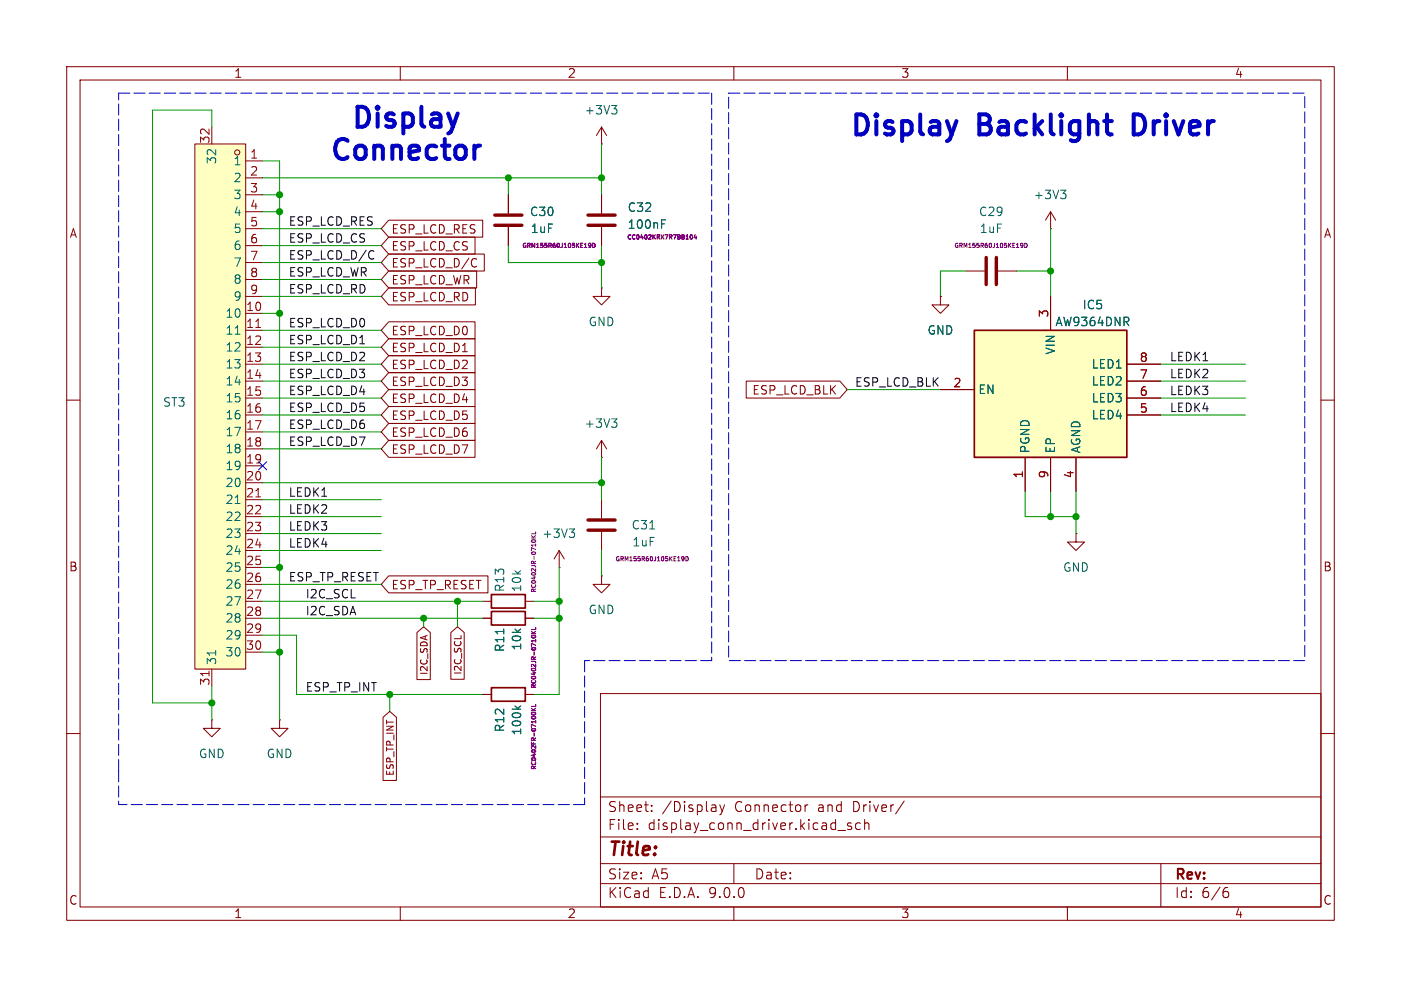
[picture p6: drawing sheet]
<svg xmlns="http://www.w3.org/2000/svg" width="210mm" height="148mm" viewBox="0 0 210 148" stroke-linecap="round" stroke-linejoin="round" font-family="sans-serif">
<g fill="none" stroke="#840000" stroke-width=".15">
<path d="M10 10h190v128h-190zM12 12h186v124h-186zM60 10v2M110 10v2M160 10v2M76.2 29.2v2.8M76.2 34v2.8M141 44.5v1.2h1.2l-1.2 1.3-1.3-1.3h1.3M141 44.5h.1M144.8 40.6h2.8M149.6 40.6h2.8M10 60h2"/>
<path d="M198 60h2M10 110h2M90 104h108v32h-108zM90 119.5h108M198 110h2M60 136v2M90 132.5h108M90 129.5h108M90 125.5h108M95.5 124.2v.2M95.5 123.5v.1M97.7 121.5v.2"/>
<path d="M97.7 120.8v.1M107.9 120.7l.4 1M108.3 121.7l-.2 .3-.2 .2M108.6 120.7l-.3 1M110 136v2M110 129.5v3M120.7 120.7v1M121.1 120.7l-.3 .1-.1 .2M125.6 124.5h1.2M127.6 123.5l-.3-.1-.3 .2 .1 .2 .5 .2v.3h-.6M129 123.5l-.5-.1-.2 .3v.4l.1 .2h.6M129.6 123.5a.37 .37 0 0 1 .7 .1v.8"/>
<path d="M129.6 122.9v1.5M135.5 120.1l-1.2 1.9M160 136v2M174 129.5v6.5M183.6 133.7h.4l.2 .2-.1 .5-.2 .2h-.3M184 133.1l-.4 .1"/>
</g>
<path d="M74.2 32.3h4M74.2 33.8h4M147.8 38.6v4.1M149.4 38.6v4.1" fill="none" stroke="#840000" stroke-width=".51"/>
<path d="M88.3 36.5h.1l.2 .1-.1 .4-.2 .1M88.6 36.8l-.2 .1-.1-.1M88.8 36.5a.32 .32 0 0 1 .4 .3 .32 .32 0 0 1-.4 .3zM153 36.5h.2l.1 .1v.4l-.3 .1M153.3 36.8l-.1 .1-.2-.1M153.6 36.5a.32 .32 0 0 1 .4 .3 .32 .32 0 0 1-.4 .3z" fill="none" stroke="#840084" stroke-width=".15"/>
<path d="M146 49.5h22.9v19.1h-22.9z" fill="#ffffc2"/>
<path d="M146 49.5h22.9v19.1h-22.9zM73.7 89.2h5v2h-5zM73.7 91.7h5v2h-5zM73.7 103.1h5v2.1h-5z" fill="none" stroke="#840000" stroke-width=".25"/>
<g fill="none" stroke="#840000" stroke-width=".15">
<path d="M90.2 19.1l-.8 1.2M90.2 19.1l.7 1.2M90.2 19.1v2.5M90.2 21.6h.1M90.2 29.2v2.8M90.2 34v2.8M157.5 34.3h.1M157.5 31.8v2.5M157.5 31.8l-.8 1.2M157.5 31.8l.7 1.2M90.2 43.2v1.3h1.2l-1.2 1.2-1.3-1.2h1.3M90.2 43.2h.1"/>
<path d="M141 58.4h5M157.5 44.5v5M168.9 54.6h5.1M168.9 57.2h5.1M168.9 59.7h5.1M90.2 68.6h.1M90.2 66v2.6M90.2 74.9v2.8M90.2 79.8v2.8M90.2 66l-.8 1.3M90.2 66l.7 1.3M153.7 68.6v5.1"/>
<path d="M157.5 68.6v5.1M161.3 68.6v5.1M168.9 62.2h5.1M72.4 90.2h1.3M72.4 92.7h1.3M78.7 90.2h1.3M78.7 92.7h1.3M83.8 85.1h.1M83.8 82.6l-.7 1.2M83.8 82.6l.8 1.2M83.8 82.6v2.5M90.2 86.4v1.2h1.2l-1.2 1.3-1.3-1.3h1.3"/>
<path d="M90.2 86.4h.1M161.3 80v1.3h1.3l-1.3 1.3-1.3-1.3h1.3M161.3 80h.1M31.7 108v1.2h1.3l-1.3 1.3-1.2-1.3h1.2M31.7 108h.1M41.9 108v1.2h1.3l-1.3 1.3-1.3-1.3h1.3M41.9 108h.1M72.4 104.1h1.3M78.7 104.1h1.3"/>
</g>
<g fill="none" stroke="#006464" stroke-width=".15">
<path d="M91.7 15.8h.8l-.5 .5M92.2 16.3l.3 .2v.3l-.3 .3M99.2 33.6h.4M99.2 33h.6M159 28.5h.8l-.4 .5M159.5 29l.3 .2v.3l-.3 .3M85.3 79.3h.8l-.4 .5M85.9 79.8l.2 .2v.3l-.2 .3M91.7 62.8h.8l-.5 .5M92.2 63.3l.3 .2v.3l-.3 .3M97.4 79.3h.7M75.5 94.3v.8"/>
<path d="M77.2 105.9l.5 .4M78 105.9l-.4 .3"/>
</g>
<path d="M88.1 32.3h4.1M88.1 33.8h4.1M88.1 78h4.1M88.1 79.5h4.1" fill="none" stroke="#840000" stroke-width=".51"/>
<g fill="none" stroke="#840084" stroke-width=".15">
<path d="M103.5 35.3l.1-.1a.31 .31 0 0 1 .2 .3 .31 .31 0 0 1-.3 .3v-.1M104.2 35.2l-.2 .4h.4M104.3 35.4v.4M80.3 79.7v.3h-.6M79.7 81.1a.4 .4 0 0 1 .6 0M79.7 80.7h.6M79.7 80.3l.3 .4M79.7 95.5a.4 .4 0 0 1 .6 0M79.7 95h.6M79.7 94.7l.3 .3M80.3 80.3l-.4 .3M80.3 94.1v.3h-.6"/>
<path d="M80.3 94.7l-.4 .2M102.2 83.5h.2l.1 .1v.4l-.3 .1M102.5 83.7l-.1 .2-.2-.1M102.8 83.5a.32 .32 0 0 1 .4 .3 .32 .32 0 0 1-.4 .3zM79.7 107.1a.34 .34 0 0 1 .3-.3 .34 .34 0 0 1 .3 .3M79.7 106.6h.6M79.7 106.2l.3 .4M80.3 105.6v.3h-.6M80.3 106.2l-.4 .3"/>
</g>
<path d="M29.2 21.6h7.6v78.7h-7.6z" fill="#ffffc2"/>
<g fill="none" stroke="#840000" stroke-width=".15">
<path d="M31.7 19.1v2.5M29.2 21.6h7.6v78.7h-7.6zM36.8 24.1h2.6M36.8 26.7h2.6M36.8 29.2h2.6M36.8 31.8h2.6M36.8 34.3h2.6M36.8 36.8h2.6M36.8 39.4h2.6M58.3 33h14.1v2.6h-14.1l-1.2-1.3zM58.3 35.6h12.9v2.5h-12.9l-1.2-1.3zM58.3 38.1h14.3v2.5h-14.3l-1.2-1.2z"/>
<path d="M71.2 38.8l.2 .1M71.4 39.9l-.2 .1M76.2 29.2v2.8M76.2 34v2.8M90.2 29.2v2.8M90.2 34v2.8M36.8 41.9h2.6M36.8 44.5h2.6M36.8 47h2.6M36.8 49.5h2.6M36.8 52.1h2.6M36.8 54.6h2.6"/>
<path d="M36.8 57.2h2.6M36.8 59.7h2.6M58.3 40.6h13.1v2.6h-13.1l-1.2-1.3zM58.3 58.4h12.9v2.6h-12.9l-1.2-1.3zM58.3 53.3h12.9v2.6h-12.9l-1.2-1.3zM58.3 55.9h12.9v2.5h-12.9l-1.2-1.2zM58.3 48.3h12.9v2.5h-12.9l-1.2-1.3zM58.3 50.8h12.9v2.5h-12.9l-1.2-1.2zM58.3 43.2h13v2.5h-13l-1.2-1.2zM111.9 57.1h14l1.1 1.3-1.1 1.3h-14zM141 44.5h.1M141 58.4h5"/>
<path d="M157.5 44.5v5M168.9 54.6h5.1M168.9 57.2h5.1M168.9 59.7h5.1M36.8 62.2h2.6M36.8 64.8h2.6M36.8 67.3h2.6M36.8 69.9h2.6M36.8 72.4h2.6M36.8 74.9h2.6M36.8 77.5h2.6M58.3 66h12.9v2.6h-12.9l-1.2-1.3z"/>
<path d="M58.3 61h12.9v2.5h-12.9l-1.2-1.3zM58.3 63.5h12.9v2.5h-12.9l-1.2-1.2zM153.7 68.6v5.1M157.5 68.6v5.1M161.3 68.6v5.1M168.9 62.2h5.1M36.8 80h2.6M36.8 82.6h2.6M36.8 85.1h2.6M36.8 87.6h2.6M36.8 90.2h2.6M36.8 92.7h2.6"/>
<path d="M36.8 95.3h2.6M36.8 97.8h2.6M58.3 86.4h14.8v2.5h-14.8l-1.2-1.3zM62.5 94.9l1-.9 1 .9v7h-2zM67.6 94.9l1-.9 1 .9v7h-2zM72.4 92.7h1.3M78.7 92.7h1.3M31.7 100.3v2.6M57.4 107.6l1-.9 1 .9v9.4h-2zM72.4 104.1h1.3M78.7 104.1h1.3"/>
<circle cx="35.6" cy="22.9" r=".38"/>
</g>
<path d="M99.2 33.6h.4M99.2 33h.6M35.3 50.1h.7M35.3 75.5h.7M32.3 97.5v.8M75.5 94.3v.8M77.2 105.9l.5 .4M78 105.9l-.4 .3" fill="none" stroke="#006464" stroke-width=".15"/>
<path d="M38.3 49.1h.8M38.3 74.5h.8M31.3 100.6v.8" fill="none" stroke="#a90000" stroke-width=".15"/>
<path d="M55.8 37.6l.2 .1M56 38.7l-.2 .2" fill="none" stroke="#0f0f0f" stroke-width=".15"/>
<path d="M17.8 14h88.9M106.7 14v85.1M109.2 14h86.4v85.1h-86.4zM87.6 99.1v21.6M106.7 99.1h-19.1M17.8 115.6v5.1M17.8 115.6v-101.6M87.6 120.7h-69.8" fill="none" stroke="#0000c2" stroke-width=".15" stroke-dasharray="1.7 .6"/>
<g fill="none" stroke="#009600" stroke-width=".15">
<path d="M31.7 19.1v-2.6h-8.8v88.9h8.8M39.4 24.1h2.5v83.9M39.4 29.2h2.5M39.4 31.8h2.5M39.4 34.3h17.7M39.4 39.4h17.7M39.4 36.8h17.7M39.4 26.7h50.8M76.2 26.7v2.5M76.2 36.8v2.6h14M90.2 21.6v7.6M90.2 36.8v6.4"/>
<path d="M157.5 34.3v10.2M39.4 47h2.5M39.4 44.5h17.7M39.4 59.7h17.7M39.4 57.2h17.7M39.4 54.6h17.7M39.4 52.1h17.7M39.4 49.5h17.7M39.4 41.9h17.7M127 58.4h14M144.8 40.6h-3.8v3.9M152.4 40.6h5.1"/>
<path d="M174 59.7h12.7M174 57.2h12.7M174 54.6h12.7M39.4 64.8h17.7M39.4 67.3h17.7M39.4 62.2h17.7M39.4 72.4h50.8M39.4 77.5h17.7M39.4 74.9h17.7M90.2 68.6v6.3M153.7 73.7v3.8h7.6M157.5 73.7v3.8"/>
<path d="M161.3 73.7v6.3M174 62.2h12.7M39.4 92.7h33M39.4 90.2h33M39.4 85.1h2.5M39.4 87.6h17.7M39.4 95.3h5v8.8h28M39.4 80h17.7M39.4 82.6h17.7M39.4 97.8h2.5M63.5 92.7v1.3M68.6 90.2v3.8"/>
<path d="M80 92.7h3.8M80 90.2h3.8M83.8 85.1v19h-3.8M90.2 82.6v3.8M31.7 102.9v5.1M58.4 104.1v2.6"/>
</g>
<path d="M38.8 69.2l1.2 1.3M40 69.2l-1.2 1.3" fill="none" stroke="#000084" stroke-width=".15"/>
<path d="M68.6 17l-.7 2M143.4 18.2l-.7 2M72 21.8h-.3l-.5 .3" fill="none" stroke="#0000c2" stroke-width=".6"/>
<g fill="none" stroke="#840084" stroke-width=".15">
<path d="M88.3 36.5h.1l.2 .1-.1 .4-.2 .1M88.6 36.8l-.2 .1-.1-.1M88.8 36.5a.32 .32 0 0 1 .4 .3 .32 .32 0 0 1-.4 .3zM103.5 35.3l.1-.1a.31 .31 0 0 1 .2 .3 .31 .31 0 0 1-.3 .3v-.1M104.2 35.2l-.2 .4h.4M104.3 35.4v.4M79.7 95.5a.4 .4 0 0 1 .6 0M79.7 95h.6M79.7 94.7l.3 .3M80.3 94.1v.3h-.6M80.3 94.7l-.4 .2M79.7 107.1a.34 .34 0 0 1 .3-.3 .34 .34 0 0 1 .3 .3"/>
<path d="M79.7 106.6h.6M79.7 106.2l.3 .4M80.3 105.6v.3h-.6M80.3 106.2l-.4 .3"/>
</g>
<g fill="#009600" stroke="#009600" stroke-width=".15">
<circle cx="90.2" cy="72.4" r=".46"/>
<circle cx="83.8" cy="92.7" r=".46"/>
<circle cx="83.8" cy="90.2" r=".46"/>
<circle cx="90.2" cy="26.7" r=".46"/>
<circle cx="90.2" cy="39.4" r=".46"/>
<circle cx="157.5" cy="77.5" r=".46"/>
<circle cx="161.3" cy="77.5" r=".46"/>
<circle cx="76.2" cy="26.7" r=".46"/>
<circle cx="41.9" cy="31.8" r=".46"/>
<circle cx="41.9" cy="29.2" r=".46"/>
<circle cx="41.9" cy="97.8" r=".46"/>
<circle cx="31.7" cy="105.4" r=".46"/>
<circle cx="41.9" cy="85.1" r=".46"/>
<circle cx="41.9" cy="47" r=".46"/>
<circle cx="58.4" cy="104.1" r=".46"/>
<circle cx="63.5" cy="92.7" r=".46"/>
<circle cx="68.6" cy="90.2" r=".46"/>
<circle cx="157.5" cy="40.6" r=".46"/>
</g>
<g font-size="4.2" fill="#0000c2">
<text x="52.3" y="20.1">Display</text>
<text x="127.1" y="21.2">Display</text>
<text x="146.7" y="21.2">Backlight</text>
<text x="171" y="21.2">Driver</text>
<text x="49.1" y="24.9">Connector</text>
</g>
<text font-size="2.8" fill="#840000" x="91" y="128.9">Title:</text>
<g font-size="2.1" fill="#840000">
<text x="91" y="124.7">File:</text>
<text x="91" y="122">Sheet:</text>
<text x="97.1" y="124.7">display_conn_driver.kicad_sch</text>
<text x="99.2" y="122">/Display</text>
<text x="110.2" y="122">Connector</text>
<text x="122.8" y="122">and</text>
<text x="128.1" y="122">Driver/</text>
<text x="91" y="134.9">KiCad</text>
<text x="91" y="132.1">Size:</text>
<text x="97.7" y="132.1">A5</text>
<text x="98.7" y="134.9">E.D.A.</text>
<text x="106.3" y="134.9">9.0.0</text>
<text x="113" y="132.1">Date:</text>
<text x="176" y="132.3">Rev:</text>
<text x="176" y="134.9">Id:</text>
<text x="180.1" y="134.9">6/6</text>
</g>
<g font-size="1.8" fill="#840000">
<text x="35" y="11.9">1</text>
<text x="85" y="11.9">2</text>
<text x="135" y="11.9">3</text>
<text x="185" y="11.9">4</text>
<text x="10.3" y="35.9">A</text>
<text x="58.6" y="35.2">ESP_LCD_RES</text>
<text x="198.4" y="35.9">A</text>
<text x="58.6" y="37.8">ESP_LCD_CS</text>
<text x="58.6" y="40.3">ESP_LCD_D/C</text>
<text x="58.6" y="42.9">ESP_LCD_WR</text>
<text x="58.6" y="45.4">ESP_LCD_RD</text>
<text x="58.6" y="50.5">ESP_LCD_D0</text>
<text x="58.6" y="53">ESP_LCD_D1</text>
<text x="58.6" y="55.6">ESP_LCD_D2</text>
<text x="58.6" y="58.1">ESP_LCD_D3</text>
<text x="112.7" y="59.4">ESP_LCD_BLK</text>
<text x="58.6" y="60.6">ESP_LCD_D4</text>
<text x="58.6" y="63.2">ESP_LCD_D5</text>
<text x="58.6" y="65.7">ESP_LCD_D6</text>
<text x="58.6" y="68.3">ESP_LCD_D7</text>
<text x="10.3" y="85.9">B</text>
<text x="58.6" y="88.6">ESP_TP_RESET</text>
<text x="198.3" y="85.9">B</text>
<text x="10.3" y="135.9">C</text>
<text x="35" y="137.9">1</text>
<text x="85" y="137.9">2</text>
<text x="135" y="137.9">3</text>
<text x="185" y="137.9">4</text>
<text x="198.3" y="135.9">C</text>
</g>
<g font-size="1.8" fill="#006464">
<text x="87.5" y="17.4">+3V3</text>
<text x="32.6" y="24.7" transform="rotate(-90 32.6 24.7)">32</text>
<text x="34.9" y="25">1</text>
<text x="34.9" y="27.5">2</text>
<text x="34.9" y="30.1">3</text>
<text x="34.9" y="32.6">4</text>
<text x="34.9" y="35.2">5</text>
<text x="79.3" y="32.6">C30</text>
<text x="79.5" y="35.2">1uF</text>
<text x="94" y="34.5">100nF</text>
<text x="94" y="32">C32</text>
<text x="146.6" y="32.6">C29</text>
<text x="146.8" y="35.2">1uF</text>
<text x="154.8" y="30.1">+3V3</text>
<text x="34.9" y="37.7">6</text>
<text x="34.9" y="40.2">7</text>
<text x="33.7" y="47.9">10</text>
<text x="34.9" y="42.8">8</text>
<text x="34.9" y="45.3">9</text>
<text x="162.2" y="46.6">IC5</text>
<text x="33.7" y="50.4">11</text>
<text x="33.7" y="52.9">12</text>
<text x="88.1" y="49.1">GND</text>
<text x="138.9" y="50.4">GND</text>
<text x="158.1" y="49.1">AW9364DNR</text>
<text x="158.3" y="53.3" transform="rotate(-90 158.3 53.3)">VIN</text>
<text x="33.7" y="55.5">13</text>
<text x="33.7" y="58">14</text>
<text x="146.6" y="59.3">EN</text>
<text x="163.5" y="55.5">LED1</text>
<text x="163.5" y="58">LED2</text>
<text x="24.3" y="61.2">ST3</text>
<text x="33.7" y="60.6">15</text>
<text x="33.7" y="63.1">16</text>
<text x="33.7" y="65.6">17</text>
<text x="87.5" y="64.4">+3V3</text>
<text x="163.5" y="60.6">LED3</text>
<text x="163.5" y="63.1">LED4</text>
<text x="33.7" y="68.2">18</text>
<text x="33.7" y="70.7">19</text>
<text x="154.5" y="68.1" transform="rotate(-90 154.5 68.1)">PGND</text>
<text x="158.3" y="68.1" transform="rotate(-90 158.3 68.1)">EP</text>
<text x="162.2" y="68.1" transform="rotate(-90 162.2 68.1)">AGND</text>
<text x="33.7" y="73.3">20</text>
<text x="33.7" y="75.8">21</text>
<text x="33.7" y="78.3">22</text>
<text x="33.7" y="80.9">23</text>
<text x="33.7" y="83.4">24</text>
<text x="81.2" y="80.9">+3V3</text>
<text x="94.6" y="79.6">C31</text>
<text x="94.7" y="82.1">1uF</text>
<text x="33.7" y="86">25</text>
<text x="33.7" y="88.5">26</text>
<text x="75.8" y="88.9" transform="rotate(-90 75.8 88.9)">R13</text>
<text x="78.3" y="88.9" transform="rotate(-90 78.3 88.9)">10k</text>
<text x="159.3" y="86">GND</text>
<text x="33.7" y="91">27</text>
<text x="33.7" y="93.6">28</text>
<text x="88.1" y="92.3">GND</text>
<text x="32.6" y="99.8" transform="rotate(-90 32.6 99.8)">31</text>
<text x="33.7" y="96.1">29</text>
<text x="33.7" y="98.7">30</text>
<text x="75.8" y="97.9" transform="rotate(-90 75.8 97.9)">R11</text>
<text x="78.3" y="97.6" transform="rotate(-90 78.3 97.6)">10k</text>
<text x="29.7" y="113.9">GND</text>
<text x="39.9" y="113.9">GND</text>
<text x="75.8" y="109.9" transform="rotate(-90 75.8 109.9)">R12</text>
<text x="78.3" y="110.4" transform="rotate(-90 78.3 110.4)">100k</text>
</g>
<g font-size="1.8" fill="#a90000">
<text x="31.5" y="21.6" transform="rotate(-90 31.5 21.6)">32</text>
<text x="37.4" y="23.9">1</text>
<text x="37.4" y="26.4">2</text>
<text x="37.4" y="29">3</text>
<text x="37.4" y="31.5">4</text>
<text x="37.4" y="34">5</text>
<text x="37.4" y="36.6">6</text>
<text x="37.4" y="39.1">7</text>
<text x="37.4" y="41.7">8</text>
<text x="36.8" y="46.7">10</text>
<text x="37.4" y="44.2">9</text>
<text x="157.2" y="47.7" transform="rotate(-90 157.2 47.7)">3</text>
<text x="36.8" y="49.3">11</text>
<text x="36.8" y="51.8">12</text>
<text x="36.8" y="54.4">13</text>
<text x="36.8" y="56.9">14</text>
<text x="36.8" y="59.4">15</text>
<text x="142.8" y="58.2">2</text>
<text x="170.7" y="54.4">8</text>
<text x="170.7" y="56.9">7</text>
<text x="170.7" y="59.4">6</text>
<text x="36.8" y="62">16</text>
<text x="36.8" y="64.5">17</text>
<text x="170.7" y="62">5</text>
<text x="36.8" y="67.1">18</text>
<text x="36.8" y="69.6">19</text>
<text x="153.4" y="71.8" transform="rotate(-90 153.4 71.8)">1</text>
<text x="157.2" y="71.8" transform="rotate(-90 157.2 71.8)">9</text>
<text x="161" y="71.8" transform="rotate(-90 161 71.8)">4</text>
<text x="36.8" y="72.1">20</text>
<text x="36.8" y="74.7">21</text>
<text x="36.8" y="77.2">22</text>
<text x="36.8" y="79.8">23</text>
<text x="36.8" y="82.3">24</text>
<text x="36.8" y="84.8">25</text>
<text x="36.8" y="87.4">26</text>
<text x="36.8" y="89.9">27</text>
<text x="36.8" y="92.5">28</text>
<text x="36.8" y="95">29</text>
<text x="36.8" y="97.5">30</text>
<text x="31.5" y="102.9" transform="rotate(-90 31.5 102.9)">31</text>
</g>
<g font-size="1.8" fill="#0f0f0f">
<text x="43.2" y="33.9">ESP_LCD_RES</text>
<text x="43.2" y="36.5">ESP_LCD_CS</text>
<text x="43.2" y="39">ESP_LCD_D/C</text>
<text x="43.2" y="41.6">ESP_LCD_WR</text>
<text x="43.2" y="44.1">ESP_LCD_RD</text>
<text x="43.2" y="49.2">ESP_LCD_D0</text>
<text x="43.2" y="51.7">ESP_LCD_D1</text>
<text x="43.2" y="56.8">ESP_LCD_D3</text>
<text x="43.2" y="54.3">ESP_LCD_D2</text>
<text x="43.2" y="59.3">ESP_LCD_D4</text>
<text x="128.1" y="58.1">ESP_LCD_BLK</text>
<text x="175.3" y="54.3">LEDK1</text>
<text x="175.3" y="59.3">LEDK3</text>
<text x="175.3" y="56.8">LEDK2</text>
<text x="43.2" y="64.4">ESP_LCD_D6</text>
<text x="43.2" y="61.9">ESP_LCD_D5</text>
<text x="175.3" y="61.9">LEDK4</text>
<text x="43.2" y="67">ESP_LCD_D7</text>
<text x="43.2" y="77.1">LEDK2</text>
<text x="43.2" y="74.6">LEDK1</text>
<text x="43.2" y="82.2">LEDK4</text>
<text x="43.2" y="79.7">LEDK3</text>
<text x="43.2" y="87.3">ESP_TP_RESET</text>
<text x="45.7" y="89.8">I2C_SCL</text>
<text x="45.7" y="92.4">I2C_SDA</text>
<text x="45.7" y="103.8">ESP_TP_INT</text>
</g>
<g font-size="1.4" fill="#840000">
<text x="64.3" y="101.4" transform="rotate(-90 64.3 101.4)">I2C_SDA</text>
<text x="69.4" y="101.3" transform="rotate(-90 69.4 101.3)">I2C_SCL</text>
<text x="59.2" y="116.5" transform="rotate(-90 59.2 116.5)">ESP_TP_INT</text>
</g>
<g font-size=".9" fill="#840084">
<text x="78.2" y="37.4">GRM155R60J105KE19D</text>
<text x="93.9" y="36.1">CC0402KRX7R7BB104</text>
<text x="142.9" y="37.4">GRM155R60J105KE19D</text>
<text x="80.6" y="89" transform="rotate(-90 80.6 89)">RC0402JR-0710KL</text>
<text x="92.1" y="84.4">GRM155R60J105KE19D</text>
<text x="80.6" y="103.4" transform="rotate(-90 80.6 103.4)">RC0402JR-0710KL</text>
<text x="80.6" y="115.6" transform="rotate(-90 80.6 115.6)">RC0402FR-07100KL</text>
</g>
</svg>
